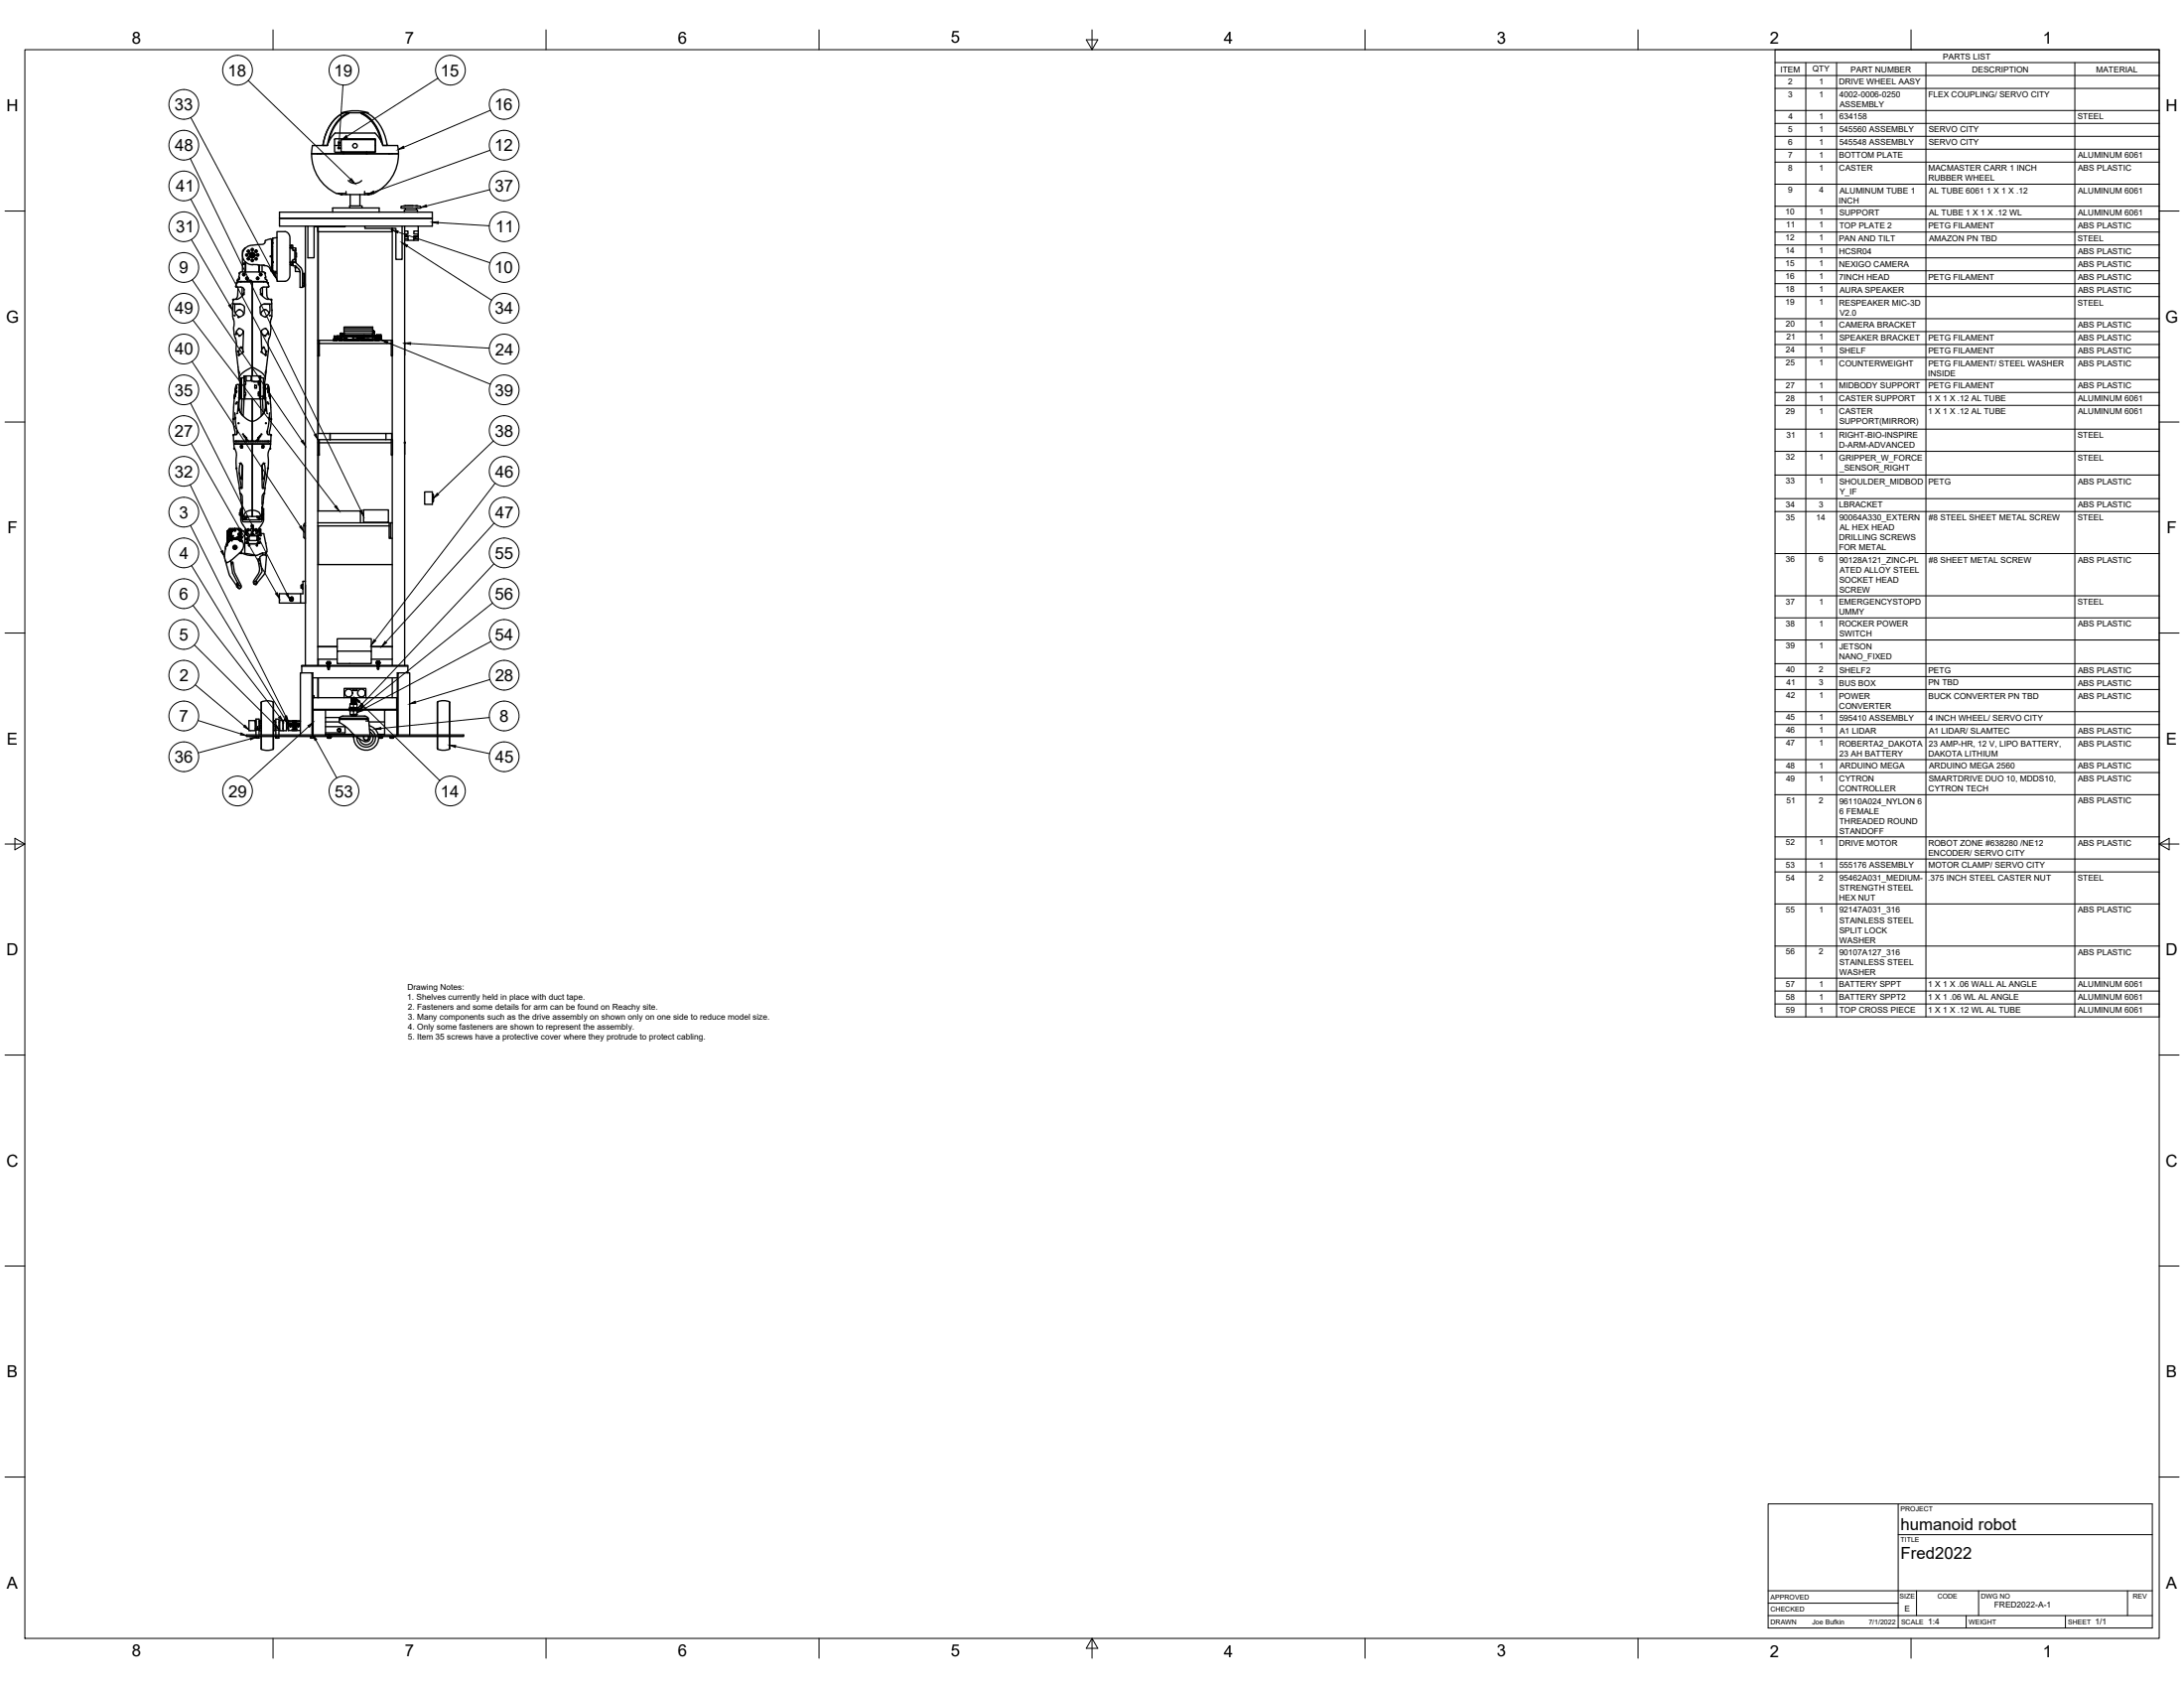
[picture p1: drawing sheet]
<svg xmlns="http://www.w3.org/2000/svg" width="1118mm" height="864mm" viewBox="0 0 1118 864" stroke-linecap="round" stroke-linejoin="round" font-family="sans-serif">
<!-- layer: Visible -->
<g fill="none" stroke="#000" stroke-width=".7">
<path d="M175 58h13M178 58a22 22 0 0 0-11 16M178 58a20 20 0 0 0-10 15M179 58h-1M185 58h.1M185 58a20 20 0 0 1 10 15M185 58a21 21 0 0 1 11 16M187 58a21 21 0 0 1 11 16h-2M188 58l-6-1-7 1M160 74l-1 5h43a1.3 1.3 0 0 0 2 0 1.3 1.3 0 0 0 0-2v-1a1.1 1.1 0 0 0-1-2 1.1 1.1 0 0 0-1 0h-6M160 74h7M162 79h.1"/>
<path d="M164 79h.1M165 74h3M167 74l2-3a5 5 0 0 1 7-3h12a5 5 0 0 1 7 4l1 2M171 74h4M171 71h21v7h-21zM172 61l4-3a22 22 0 0 0-11 16 24 24 0 0 1 7-13zM175 76h-2h2M176 78h-1v-7h17v7h-4M176 78h12M176 78h.1M176 79h.1M188 78h.1"/>
<path d="M188 79h.1M192 74h.1M199 79h.1M201 79h.1M173 99l2 1M175 99v1h2M175 100h.1M177 98v2h10M177 99a11 11 0 0 1-11-5 22 22 0 0 1-7-15h45a20 20 0 0 1-14 20h-3M178 92a5 5 0 0 0 7 0M179 100v5M184 100v5"/>
<path d="M187 98v2M189 99l-1 1v-1v1h-1M190 99l-2 1M190 99h.1M142 119h4l2 2v20v2l-2 1h-4zM143 112h78v4h-78zM143 109h78v3h-78zM156 116v224M158 116v16h3v-16h16M163 119v-3v224M163 116v3h38v-2v2M163 119v55h38"/>
<path d="M170 109v-3h24v3M179 106v-1h6v1M187 116v1h16v16h3v-17M201 117v65M205 106l5-1 5 1a1.2 1.2 0 0 1-2 0h-8zM207 109v-2h7v2M207 118h2v2h-2M207 116v224M207 105h4M207 105h.1M207 106v1M211 105h.1"/>
<path d="M213 105h1M213 105h.1M213 106v1M214 105h.1M214 116v2h-2v2h2v1h-2v2h-3v-2h-2M214 118v2M125 139h.1M125 139h-2l-1 3h1M125 139h8M125 134v5M126 134l2 1 7 1M126 134h.1"/>
<path d="M126 127l-2 1v11M126 134v5M128 129h2v2a1.4 1.4 0 0 1-2 1 1.5 1.5 0 0 1 0-3zM129 130v1zM129 125a5 5 0 0 0-5 4 5 5 0 0 0 2 5M132 136v3M133 139h.1M133 139h2l1 4 1 1h-14M133 136v3M134 136v3M135 136l3 1 1 2M138 138l1 1"/>
<path d="M139 123l-1-1a2.6 2.6 0 0 0-3 3h-6M139 123v16M139 123h.1M139 138h.1M139 138v1M139 123v-1v14M139 130h.1M139 123v15M139 124h.1M139 131h.1M139 128h.1M139 129h.1"/>
<path d="M139 126h.1M139 125h.1M139 133h.1M139 132h.1M139 128v1M139 137h.1M139 127v1M139 136h.1M139 137v1M139 135h.1M139 136v1M140 126h.1"/>
<path d="M140 139h-1l1 1M140 122h-1v9M140 140l-1-1v-3l1 3h1l-1 1M140 140h.1M140 140h2M142 122h-2v14M148 134h1v2h1M148 127h1M148 126h1M148 135h1M149 136h.1M149 134v2"/>
<path d="M149 127h1v1h1v5h-1v1h-1M149 125h1v2h1M149 125v2M149 125v2h-1M150 134h1M150 134v1M150 136h2l2 3M150 134v2M150 134h.1M150 135h.1M150 128h1M150 133h1"/>
<path d="M151 127h.1M151 134h.1M151 137v2h3M151 137h.1M151 134l4 4v9h-1v-8M151 133v1M151 127v6M151 129v2M151 136v1M207 123h2M207 121h2M207 122h2"/>
<path d="M212 121h2M212 122h2M214 121v2h-2M119 156h4l2 1a3 3 0 0 1-2 5h-1M121 147l1 4-2 2M122 143v1M122 144h.1M122 143h.1M122 144h1M122 158l2 1 1 2M123 142l-1 1M123 158l-3 2"/>
<path d="M123 144h.1M123 156h-3v4l3 2M124 147v4M125 151h-1M125 140v1zM125 150l-1 1M125 148l-1-1h-3v-2l6-1a1.3 1.3 0 0 1 2 0 1.3 1.3 0 0 1 0 2v46h-4M125 148a5 5 0 0 1-3 5h-3l1 15M125 148h.1M126 142v1zM132 142v1zM133 148h.1"/>
<path d="M133 140l1 1zM133 148l1-1h4l-1-2-6-1a1.2 1.2 0 0 0-2 0 1.2 1.2 0 0 0 0 2v42M133 148a5 5 0 0 0 3 5h3v15M133 150l1 1M134 151h.1M134 147v4M135 156h3v4l-2 2M135 144h.1M135 158l3 2M136 158l-2 1v2M137 147v4l1 2M139 156h-4l-2 1a3 3 0 0 0 2 5h1"/>
<path d="M155 145h.1M156 146l-1 1M156 146h-1v-6h1v6M156 145h.1M120 168l1 7v4l1 15M121 170l2 2M122 180l1 1M122 168l2 1 1 1-1 10-2 1M122 168l-1 1v2M123 178l1 1M123 178l-1 3M124 169v2l-1 1"/>
<path d="M134 169v2l2 1M135 178l1 1v2M135 178l-1 1M136 168l1 1v2M136 168l-1 1-1 1v10l2 1M136 162h.1M136 180v1M137 170l-2 2M139 168l-2 7v4l-1 15M163 174v8v-8M163 176h.1M163 176h37"/>
<path d="M170 174h25M171 173h.1M171 173v1M171 174h.1M171 172v1M171 172v2M171 174v-1v1M171 173h2M172 173h-1M172 172v1M172 173h.1M172 174h.1"/>
<path d="M172 174v-1v1M172 173v1M172 174v-1h2v1M172 173v-1l1 1M173 173h.1M173 172h.1M173 172v1M174 174h1M174 174h.1M174 172v1M174 172h.1M174 173v1"/>
<path d="M174 173h.1M174 171v3M174 171h.1M174 171h2M174 172h1M174 173h1M175 172h-1M175 172h.1M175 172v1M175 171h.1M175 174h.1M175 172h17"/>
<path d="M175 174h-1M175 172h1M175 172h6h-5M175 172h6M175 172v2v-2h1v2M176 172h.1M176 174h.1M176 172v2h-1M176 171h-1M176 171h.1M176 170h16M176 171h15v1h-15z"/>
<path d="M176 171v-4h15v4M176 168h15M176 169h15M176 174h1M176 173h1l1 1M176 173h1l-1 1M177 174h.1M177 172h.1M177 174h1M178 174h.1M178 173v1M178 172h.1"/>
<path d="M179 174h.1M178 174h1M179 174h-1M179 174h1M179 172h.1M180 174h.1M180 174h1M181 174h3M181 174h-1h1M181 174h.1M181 173h2M181 173h.1"/>
<path d="M181 172h.1M181 174h1M182 174h.1M182 172h.1M182 174h1M182 172h1M183 174h.1M183 172h.1M183 172h6zM183 173h.1M183 172v1M183 173h1"/>
<path d="M183 174h-1M183 172h1M183 172h-2M183 172h3M183 173h3M183 174h2M184 172h-1M184 174h.1M184 173h2M184 173h.1M184 172h.1M184 172h2"/>
<path d="M184 173h1M184 173v1M184 172h-2M184 172h5M184 172h1M184 174h1M185 172h-1M185 174h.1M185 172h.1M185 173h-1M185 173h.1M185 174h-2"/>
<path d="M185 173v1M185 173l-1 1M185 174h4M185 174h1M186 174h.1M186 172h.1M186 172h-2M186 173h.1M186 172v1M186 172h1M186 172h5l-5 1M186 174h1"/>
<path d="M187 174h-1M187 174h.1M187 172h.1M187 174h1M188 172h.1M188 174h-1M188 174h.1M189 172h.1M189 174h.1M189 174h1M190 174h-1M190 174h.1"/>
<path d="M190 174h1M190 172h.1M190 172h2M191 174h-1M191 174h.1M191 172h.1M191 169h.1M191 171h.1M191 172h1M191 172v2v-2h1M191 170h1M191 169l1 1"/>
<path d="M191 170h.1M192 170h.1M192 170h-1M192 170v2l-1-2M192 172h.1M192 174h.1M192 172v2h-1M192 172h1l-1 2M192 172h-2h1M192 174h1M192 172v2M192 173h.1"/>
<path d="M192 172h1M192 173h1M192 172v1M193 174h.1M193 173h.1M193 172h.1M193 174h-1M193 172v1M193 171v2M193 173h1M193 171h.1M193 171h2"/>
<path d="M193 173v-1v1M193 172a1 1 0 0 1 1-1 1 1 0 0 1 1 1M193 174v-1v1M193 173v1M193 174h1M194 174h.1M194 174h-1M194 173v1M194 173h.1M194 173h1M194 172v2M194 172h.1"/>
<path d="M194 172v1M195 172h.1M195 173h-1M195 173h.1M195 172l-1 1h1M195 172v1M195 171h.1M195 171v2M195 172h-1M195 173h-1v1M195 173v1M200 174v8h1"/>
<path d="M207 175h.1M120 199v3zM121 199h.1M121 198l-1 1M121 197v1zM121 197h1h1l-1 7M121 197h.1M121 198v1zM122 190v1zM123 200l-1 10M123 199h.1M123 198h.1"/>
<path d="M123 197v7M123 197h.1M123 196h.1M123 193l1 11v-11M125 192v1h-2v5M125 192v12h9l1 8M125 192l1 3M126 195l-1 8M126 196v1M126 195h.1M126 192v3l3-1M129 192v2"/>
<path d="M129 192v3h3M129 188v4h4v1h2v4M129 188l-4 2-2 2-1 2 1 3M129 188l6 4 1 2-1 3M130 195h2v2M130 197h1v2h-1zM132 196h1M133 192v3h-1h1l-1 2h1v3h-1l1 2h-1h1v2M133 192v11M135 193v10M135 199h.1M135 196h.1"/>
<path d="M135 198h.1M135 197v7M135 197h.1M136 198h.1M136 199h.1M136 197v3M136 197h.1M136 190v1zM137 198v1zM137 197h.1M137 197h-1M137 197l1 1z"/>
<path d="M138 198v1M138 199v3zM163 182v40M201 182v51M207 181v1M120 204v4a36 36 0 0 0 0 13v1M120 203v1zM120 202h.1M120 202v1M120 211l1 7a4 4 0 0 1 0 4l-2 1 1 3h9M120 202v1zM120 214h.1"/>
<path d="M122 210h1M122 210v-6l-1 8M123 203l-1 1M123 202h.1M123 210l1 2zM123 204h.1M123 203h.1M124 204h1l-1 9M124 204l-1 8M124 212l3 3 2 1M125 203v1M126 202h.1"/>
<path d="M126 201h.1M129 216v10M129 216v-12v22M132 201v1M132 201h1M133 203v1M133 204l1 9M133 203h2M135 203h.1M135 203l-1 1M135 202h.1M135 204h.1"/>
<path d="M136 210l-3 4-4 2M136 210l-2 2M136 203h.1M136 204h.1M136 202h.1M136 203v-3l1 12M136 203v1M136 210h.1M136 204v6zM138 202v1zM138 214h.1M138 211l-1 7a4 4 0 0 0 0 4l2 1v3h-10"/>
<path d="M138 202v1M138 203v1zM138 204l1 4a37 37 0 0 1-1 13v1M120 227v-1h19l-1 1M120 227h9M120 227v3M120 230l1 2v7M120 230h.1M120 227h.1M121 226h.1M121 240l1 4M121 220v2"/>
<path d="M122 226h.1M123 237l1 1v11l-1 1M123 226h.1M123 237l-1 4 1 9M123 229h1M124 228h-1M124 228v1zM124 228a.7 .7 0 0 0-1 1 .7 .7 0 0 0 1 0M124 228h.1M124 229h.1M124 228v1M124 226h.1"/>
<path d="M124 238l-1 7M125 226h.1M126 226h.1M127 226h.1M128 226h.1M129 226h.1M129 227h9M129 227v37M129 227h.1M130 226h.1M131 226h.1M132 226h.1"/>
<path d="M133 226h.1M134 238l1 7M134 229h.1M134 226h.1M134 228l1 1zM134 228h.1M134 228h1l-1 1M134 229h1M134 228v1M134 228h1M135 229h-1M135 237l1 4-1 9"/>
<path d="M135 226h.1M136 237l-2 1v11l1 1M136 226h.1M137 226h.1M137 220v2M137 240l-1 4M138 227h.1M138 227h-9M138 230h.1M138 230l-1 2v7M138 227h-9v34M138 227v3"/>
<path d="M163 233v28M163 227h.1M163 225h.1M163 222h6M163 225v8v-8h6M163 227h37M169 222h28v3h-28M169 222v3M197 225h4M197 222h3v3M200 225v8h1M201 233v107"/>
<path d="M207 226h.1M207 232h.1M122 244l1 6M122 242l1 3h1M123 250v3M123 250h.1M123 253l1 4M123 253h.1M123 253l1 1v5M124 257v1M124 257h.1M124 258v2"/>
<path d="M124 259v2zM134 259v2zM135 258l-1 2M135 257h.1M135 257v1M135 253v4M136 250h.1M136 250l-1 3-1 1v5M136 242l-1 3h-1M136 244v6M217 252h4v6h-4zM221 253h1"/>
<path d="M221 257h1M222 253v4zM115 280v5l2 9 4 6M116 279h.1M116 278h.1M116 278h1M116 279h-1l1 2M116 275v1M116 277l1 1M116 275v3M116 278v1M117 277h.1"/>
<path d="M117 278h.1M117 275h.1M117 277v1M117 272v1M117 271h.1M117 271l-1 1v3M117 272h.1M117 272h1M117 276v1M117 271h1M118 276h-1M118 276h.1"/>
<path d="M118 274v2M118 273h.1M118 273v1M118 272h.1M118 274v1M118 271h.1M118 272v1M118 272h-1h1M118 274h.1M118 271v1M118 275l1-1v1M118 275v1"/>
<path d="M118 270v1M118 272h1M118 276l1 1zM118 275l1 1M118 276h1M119 272h-1M119 272h.1M119 275h.1M119 276h.1M119 274h1zM119 275v1M119 271a2.7 2.7 0 0 1 4 2"/>
<path d="M119 271a2.7 2.7 0 0 0-2 2 2.7 2.7 0 0 0 2 3M119 271v1M119 275h1M119 275l1 1M120 276h.1M120 280h.1M120 271h1M120 275h.1M120 275v1M120 271h.1M120 270v1M120 280h1"/>
<path d="M120 275l1 1M121 276h.1M121 280h.1M121 275v1M121 275h.1M121 275h1M121 270h-4v1v2v1v1v1v1M121 270l2 1M121 270h.1M121 276h1M122 275h.1M122 275l-1 1"/>
<path d="M122 276h-1M122 276h.1M122 274h.1M122 271h.1M122 270v1M122 271h1l1 1M122 275v1M122 271l1 1M122 274v1M122 272h1M123 262v1v1M123 272h.1"/>
<path d="M123 262h.1M123 274v1M123 276h.1M123 276v1M123 276h-1M123 277h.1M123 273v2l-2 1M123 273l-1 1M123 277h1l1 1-1 3-1 2-5 4M123 271v1h1M123 274l-1 2M123 274v-2h1v2"/>
<path d="M123 261v1M123 277h1M123 271h.1M124 277h.1M124 275h.1M124 276l-1 1M124 274l-1 1h1M124 274v1M124 276v1M124 272h1v1M124 275v1M124 260h-1v6l3 4a3 3 0 0 0 2 3 3 3 0 0 0 4-1"/>
<path d="M124 260v4M124 261v5l1 1h9v-6M124 266h.1M124 261v5M124 264v1M124 265h.1M124 264h.1M125 266h.1M125 273l2 1v4h5v-4h2v-1h1l2 8-1 1v1M125 264l1 1M125 273v10M125 264v2h8"/>
<path d="M126 271l-1 2M126 271h.1M126 271v1zM126 271v1v1v1M126 264h.1M126 273v1M126 271v1M126 275v1M126 277v1M126 264v1M126 265v1M127 278h.1"/>
<path d="M127 271h.1M127 273v5M127 279h1M127 278h5M127 274h4v3h-4zM129 270l1 1M129 270l1 1zM129 264h.1M129 261v3M129 261l3 1 2 4v-1M129 261l-3 1-2 4v-1M129 269h.1"/>
<path d="M129 270v1M129 271h1M130 270h.1M130 270v1M130 272h-1M131 279h1M131 264h.1M131 264h1M132 278h.1M132 272h.1M132 265v1M132 264v1"/>
<path d="M132 264v1zM132 271v7M132 271h1v3M133 276h.1M133 271v1v1v1M133 270v1M133 271v1M133 273v1M133 275v1M133 277v1M133 264v2M133 264l-1 1"/>
<path d="M133 264h.1M133 265h.1M133 264v2h1M133 264h-8v2h-1M133 266h.1M134 266h.1M134 265h.1M134 264h.1M134 264v1M134 261v5M134 260h1v6l-3 6M134 260v4"/>
<path d="M136 278h.1M155 269h1M156 268h-1v7h1M163 267h37M163 261h21v6M163 269h36M163 269v20M186 261h13v6h-13zM199 267v8h1v-8M200 267h1M200 275h1M115 287l1 1 2-1 1 6 3 6"/>
<path d="M118 289l1-1 1 5 3 7v1M119 288h-1M121 280h-1M121 300h.1M121 300h1M122 300h-1M122 300h.1M122 298l-1 1M122 299v1M122 299l1 1v1M124 282v1h-2M124 281h.1"/>
<path d="M124 283l3 1h4M125 283l6 1M125 283h-1M131 297v1v-1M131 297l-1 1 1 1M131 297v1M131 298h1M131 298h.1M131 299h.1M131 284h.1M132 298h.1M132 298l-1 1"/>
<path d="M133 286h-1M133 287l-1-1 1 6-3 5v1l1 1M133 283h.1M134 283v1M136 283h-2l-3 1M136 284v1v8l-4 5M136 284h-2l-1 1 1 7-3 5M136 283v1M154 299h1M154 299v2M154 299h.1M155 299v2"/>
<path d="M155 299h.1M156 297h-1v7h-12v5h13M163 289h38M121 300l2 1M122 300l1 1M148 306h1l1 1h-2zM149 306h-1l1 1M149 306v1M149 306l1-1v1v1h-1M149 306l-1 1h1M149 307h.1M154 304v5"/>
<path d="M154 301h1M155 301h.1M163 331h10M163 337h10M163 331h.1M163 337v3M167 339h.1M167 339h2M167 339h1M168 340h.1M168 339v1M168 339h.1"/>
<path d="M168 339h1M169 339v1M169 340h-1M169 340h.1M169 339h.1M169 339h-2h2M173 333h17v6h-17zM173 333v-6h17v6M190 331h11M190 337h11M192 339h.1M192 339h3"/>
<path d="M193 338v1M193 338h.1M193 338h1M193 340h.1M193 339h.1M193 339v1M194 339h-1M194 340h-1M194 340h.1M194 339l-1 1M194 339h.1M194 339v1"/>
<path d="M194 338h.1M194 338v1M195 339h.1M134 359v17M134 359h3h3M140 359v17M154 340l55 1zM154 341v3M160 344v32v-19h16M160 356h1v1M160 347h43M163 347v10"/>
<path d="M168 341h.1M168 341v1M168 342v-1v1M168 341h1M168 340h1M169 341h-1M169 341h.1M176 352h11v5h-11zM180 357h.1M180 358h.1M180 359h.1M180 360h.1"/>
<path d="M180 358v1M180 357h1h-1M180 353h3h-3zM181 357h-1M182 357h-2M182 358h-2M182 358l-2 1M182 359h-2M182 360h-2M182 357h.1M182 357l-2 1M182 359l-2 1"/>
<path d="M182 358h.1M182 359h.1M182 360h.1M182 358v1M182 357v1M182 359v1M187 357h16v6M193 341h.1M193 341h1M193 341v1h1M193 342v-1v1h1M194 341h-1"/>
<path d="M194 341h.1M194 341v1M201 347v10M204 344h-1v32M209 341v3M224 359v17M230 359v17M126 376h109a1.2 1.2 0 0 1 1 0 1.2 1.2 0 0 1 1 1h-109a1.3 1.3 0 0 1-2-1zM127 369h4v5h-4zM131 373h.1M131 370h.1M131 369v4"/>
<path d="M131 369h.1M131 373v-5h2v5M131 376v-3h2v3M131 377h2M131 378h2M131 377v1M131 377h.1M132 372v1M132 377h1M133 377v1M133 369h.1M133 373h.1"/>
<path d="M133 371v3h1M133 370h.1M133 371h.1M133 371h1M133 372h1M133 372l1 1M134 369h-1v1l1-1M134 370h-1v1h1M134 377v6M134 377v6l3 1 3-1v-6M140 369h1v5h-1M140 377v6"/>
<path d="M141 373h.1M141 370h.1M141 373v-5h2v5M141 376v-3h2v3M141 377v1M141 378h.1M141 377h.1M141 377h2M141 378h2M143 377h.1M143 378h.1M143 377v1"/>
<path d="M143 373h.1M143 370h.1M143 369h4v5h-4zM145 369v5M147 370v3M147 372h1M147 370h1M148 369h.1M148 369v5M148 374h6M148 369h2M148 369h6"/>
<path d="M148 371h1M148 370h1M149 373l1 1M149 373h.1M150 369h.1M150 369v5v-1M150 370v-1v5M150 370h.1M150 371v1M150 370v1M150 372h.1M150 369l1 5v-1"/>
<path d="M150 370v-1l1 5M150 370l1 1M150 371l1 1M151 372h.1M151 369v5v-1M151 370v-1v5M151 370h.1M151 370v1M151 371v1M151 369l1 5v-1M152 370h.1M152 371v1"/>
<path d="M152 369v1M152 369v2M152 372h.1M152 371h1M152 370h1M154 369h-2v1M154 369h-2v5M154 376v-32h6v32M159 377h1M159 378h.1M159 377v1M159 377h.1"/>
<path d="M159 378h1M160 368v1M160 369h.1M160 375h.1M160 376h.1M160 368h.1M160 363h43M160 363h.1M160 363h7v13M160 377h.1M160 378h.1M160 377v1"/>
<path d="M167 372h10v3h-10M167 363h30M167 376h14M167 369h7M167 376h1M167 367h7M167 377h.1M167 377h3M168 377v1M168 378h1M168 378h.1M168 376h.1"/>
<path d="M169 376h-1M169 376h.1M169 376h12M169 377v1M170 377h.1M173 374h.1M173 374h1M174 373h-1v1M174 374h.1M174 373h.1M174 367h14M174 367v1h14v-1"/>
<path d="M174 373v1M174 367a12 12 0 0 1 8-1 7 7 0 0 1 6 1M174 368v2l4 2 3 4M179 363l4 1zM179 362l4 1M179 360h4M179 360v2h4v1M179 360h2v2M179 364v2l4-1M180 364h-1M180 366h.1M180 363h.1"/>
<path d="M180 364h1v1h-2M181 360h2v2M181 377h.1M181 363h1M181 376h.1M181 366h-1M182 364h-1M182 363h-1M182 366h-2M182 366h-2h2M182 360h-1M182 366h.1"/>
<path d="M182 364h1v1h-2M182 377a8 8 0 0 0 7 2v-2M182 363h-3M183 360h.1M183 362h.1M183 364h.1M183 363h.1M186 377a1.4 1.4 0 0 0 1 2 1.4 1.4 0 0 0 2-2M186 377a1.3 1.3 0 0 0 1 2 1.3 1.3 0 0 0 1-2M187 369h2v7M188 368l1 1M189 369h8"/>
<path d="M189 371a6 6 0 0 1 5 5M189 373l2 1 1 2M189 374l2 2M191 377a4 4 0 0 1-3 4 4 4 0 0 1-4-3M192 377a5 5 0 0 1-4 5 5 5 0 0 1-5-5M193 376h4M193 376h1M194 377a6 6 0 0 1-7 7 6 6 0 0 1-6-7M194 377h2M194 377v1M194 378h2M194 378h.1"/>
<path d="M194 378h1M194 376h.1M195 378h.1M195 378h1M195 376h-1M195 376h.1M195 376h2M196 377v1M196 377h.1M197 376v-13h6v13M199 377h.1M199 377h3"/>
<path d="M200 377v1M200 378h1M200 378h.1M201 378h.1M201 377v1M202 377h.1M203 376h.1M204 376v-32h6v32M224 377v6M224 377v6a5 5 0 0 0 6 0v-6M224 376v-17a5 5 0 0 1 6 0v17M230 377v6"/>
<circle cx="182" cy="75" r="1.2"/>
<circle cx="125" cy="135" r=".3"/>
<circle cx="126" cy="130" r=".3"/>
<circle cx="126" cy="130" r=".6"/>
<circle cx="127" cy="132" r=".3"/>
<circle cx="127" cy="129" r=".3"/>
<circle cx="127" cy="129" r=".6"/>
<circle cx="127" cy="132" r=".6"/>
<circle cx="128" cy="131" r=".1"/>
<circle cx="128" cy="130" r=".1"/>
<circle cx="129" cy="131" r=".1"/>
<circle cx="129" cy="130" r=".7"/>
<circle cx="129" cy="128" r=".3"/>
<circle cx="129" cy="133" r=".3"/>
<circle cx="129" cy="128" r=".6"/>
<circle cx="129" cy="130" r=".3"/>
<circle cx="129" cy="129" r=".1"/>
<circle cx="129" cy="130" r="1.2"/>
<circle cx="129" cy="130" r="1.3"/>
<circle cx="129" cy="133" r=".6"/>
<circle cx="130" cy="131" r=".1"/>
<circle cx="131" cy="130" r=".1"/>
<circle cx="131" cy="132" r=".3"/>
<circle cx="131" cy="129" r=".3"/>
<circle cx="131" cy="129" r=".6"/>
<circle cx="131" cy="132" r=".6"/>
<circle cx="132" cy="130" r=".3"/>
<circle cx="132" cy="130" r=".6"/>
<circle cx="125" cy="140" r=".6"/>
<circle cx="125" cy="140" r=".2"/>
<circle cx="126" cy="142" r=".6"/>
<circle cx="126" cy="142" r=".2"/>
<circle cx="132" cy="142" r=".6"/>
<circle cx="132" cy="142" r=".2"/>
<circle cx="133" cy="140" r=".6"/>
<circle cx="133" cy="140" r=".2"/>
<circle cx="184" cy="173" r=".5"/>
<circle cx="121" cy="201" r=".5"/>
<circle cx="137" cy="201" r=".5"/>
<circle cx="124" cy="229" r=".7"/>
<circle cx="135" cy="229" r=".7"/>
<circle cx="117" cy="274" r=".3"/>
<circle cx="117" cy="276" r=".3"/>
<circle cx="117" cy="272" r=".3"/>
<circle cx="120" cy="271" r=".5"/>
<circle cx="120" cy="271" r=".3"/>
<circle cx="122" cy="273" r=".5"/>
<circle cx="122" cy="273" r=".3"/>
<circle cx="124" cy="275" r=".3"/>
<circle cx="126" cy="276" r=".3"/>
<circle cx="126" cy="278" r=".3"/>
<circle cx="127" cy="271" r=".3"/>
<circle cx="127" cy="271" r=".6"/>
<circle cx="127" cy="279" r=".3"/>
<circle cx="129" cy="271" r=".9"/>
<circle cx="129" cy="273" r=".6"/>
<circle cx="129" cy="269" r=".3"/>
<circle cx="129" cy="273" r=".3"/>
<circle cx="129" cy="269" r=".6"/>
<circle cx="129" cy="271" r=".2"/>
<circle cx="131" cy="271" r=".6"/>
<circle cx="131" cy="271" r=".3"/>
<circle cx="131" cy="279" r=".3"/>
<circle cx="133" cy="274" r=".3"/>
<circle cx="133" cy="272" r=".3"/>
<circle cx="133" cy="278" r=".3"/>
<circle cx="133" cy="276" r=".3"/>
<circle cx="120" cy="280" r="1"/>
<circle cx="120" cy="280" r=".9"/>
<circle cx="120" cy="280" r=".6"/>
<circle cx="120" cy="280" r=".4"/>
<circle cx="120" cy="280" r=".8"/>
<circle cx="149" cy="307" r=".6"/>
<circle cx="178" cy="355" r="2"/>
<circle cx="185" cy="355" r="2"/>
<circle cx="149" cy="371" r=".8"/>
<circle cx="149" cy="371" r=".4"/>
<circle cx="153" cy="371" r=".4"/>
<circle cx="153" cy="371" r=".8"/>
<circle cx="174" cy="374" r=".7"/>
<circle cx="174" cy="374" r=".6"/>
<circle cx="174" cy="374" r=".8"/>
</g>
<g fill="#000" stroke="#000" stroke-width=".51">
<circle cx="123" cy="140" r=".3"/>
<circle cx="136" cy="140" r=".3"/>
<circle cx="138" cy="131" r=".3"/>
<circle cx="140" cy="134" r=".3"/>
<circle cx="140" cy="124" r=".3"/>
<circle cx="140" cy="140" r=".3"/>
<circle cx="151" cy="133" r=".3"/>
<circle cx="151" cy="128" r=".3"/>
<circle cx="151" cy="137" r=".3"/>
<circle cx="119" cy="155" r=".3"/>
<circle cx="119" cy="153" r=".3"/>
<circle cx="121" cy="145" r=".3"/>
<circle cx="122" cy="144" r=".3"/>
<circle cx="122" cy="143" r=".3"/>
<circle cx="125" cy="151" r=".3"/>
<circle cx="127" cy="144" r=".3"/>
<circle cx="128" cy="144" r=".3"/>
<circle cx="133" cy="151" r=".3"/>
<circle cx="137" cy="145" r=".3"/>
<circle cx="139" cy="153" r=".3"/>
<circle cx="120" cy="161" r=".3"/>
<circle cx="121" cy="171" r=".3"/>
<circle cx="122" cy="180" r=".3"/>
<circle cx="122" cy="162" r=".3"/>
<circle cx="122" cy="172" r=".3"/>
<circle cx="123" cy="178" r=".3"/>
<circle cx="135" cy="178" r=".3"/>
<circle cx="136" cy="172" r=".3"/>
<circle cx="136" cy="180" r=".3"/>
<circle cx="137" cy="171" r=".3"/>
<circle cx="138" cy="161" r=".3"/>
<circle cx="171" cy="174" r=".3"/>
<circle cx="172" cy="174" r=".3"/>
<circle cx="172" cy="173" r=".3"/>
<circle cx="174" cy="174" r=".3"/>
<circle cx="174" cy="171" r=".3"/>
<circle cx="174" cy="172" r=".3"/>
<circle cx="174" cy="173" r=".3"/>
<circle cx="175" cy="174" r=".3"/>
<circle cx="175" cy="171" r=".3"/>
<circle cx="175" cy="172" r=".3"/>
<circle cx="176" cy="171" r=".3"/>
<circle cx="176" cy="174" r=".3"/>
<circle cx="177" cy="174" r=".3"/>
<circle cx="178" cy="174" r=".3"/>
<circle cx="179" cy="174" r=".3"/>
<circle cx="180" cy="174" r=".3"/>
<circle cx="181" cy="174" r=".3"/>
<circle cx="181" cy="173" r=".3"/>
<circle cx="181" cy="172" r=".3"/>
<circle cx="182" cy="174" r=".3"/>
<circle cx="183" cy="174" r=".3"/>
<circle cx="183" cy="172" r=".3"/>
<circle cx="183" cy="173" r=".3"/>
<circle cx="184" cy="173" r=".3"/>
<circle cx="184" cy="172" r=".3"/>
<circle cx="184" cy="174" r=".3"/>
<circle cx="185" cy="172" r=".3"/>
<circle cx="185" cy="174" r=".3"/>
<circle cx="186" cy="172" r=".3"/>
<circle cx="186" cy="174" r=".3"/>
<circle cx="186" cy="173" r=".3"/>
<circle cx="187" cy="174" r=".3"/>
<circle cx="188" cy="174" r=".3"/>
<circle cx="189" cy="174" r=".3"/>
<circle cx="190" cy="174" r=".3"/>
<circle cx="191" cy="174" r=".3"/>
<circle cx="191" cy="170" r=".3"/>
<circle cx="192" cy="172" r=".3"/>
<circle cx="192" cy="174" r=".3"/>
<circle cx="193" cy="174" r=".3"/>
<circle cx="193" cy="173" r=".3"/>
<circle cx="194" cy="174" r=".3"/>
<circle cx="194" cy="173" r=".3"/>
<circle cx="194" cy="172" r=".3"/>
<circle cx="195" cy="172" r=".3"/>
<circle cx="207" cy="176" r=".3"/>
<circle cx="122" cy="182" r=".3"/>
<circle cx="122" cy="181" r=".3"/>
<circle cx="124" cy="180" r=".3"/>
<circle cx="134" cy="180" r=".3"/>
<circle cx="136" cy="181" r=".3"/>
<circle cx="136" cy="182" r=".3"/>
<circle cx="119" cy="214" r=".3"/>
<circle cx="120" cy="214" r=".3"/>
<circle cx="121" cy="207" r=".3"/>
<circle cx="121" cy="206" r=".3"/>
<circle cx="122" cy="217" r=".3"/>
<circle cx="122" cy="204" r=".3"/>
<circle cx="122" cy="210" r=".3"/>
<circle cx="136" cy="210" r=".3"/>
<circle cx="136" cy="204" r=".3"/>
<circle cx="136" cy="217" r=".3"/>
<circle cx="137" cy="206" r=".3"/>
<circle cx="137" cy="207" r=".3"/>
<circle cx="138" cy="214" r=".3"/>
<circle cx="139" cy="214" r=".3"/>
<circle cx="119" cy="223" r=".3"/>
<circle cx="120" cy="230" r=".3"/>
<circle cx="121" cy="240" r=".3"/>
<circle cx="123" cy="237" r=".3"/>
<circle cx="124" cy="222" r=".3"/>
<circle cx="125" cy="223" r=".3"/>
<circle cx="125" cy="224" r=".3"/>
<circle cx="126" cy="224" r=".3"/>
<circle cx="126" cy="225" r=".3"/>
<circle cx="127" cy="225" r=".3"/>
<circle cx="131" cy="225" r=".3"/>
<circle cx="132" cy="225" r=".3"/>
<circle cx="132" cy="224" r=".3"/>
<circle cx="133" cy="224" r=".3"/>
<circle cx="133" cy="223" r=".3"/>
<circle cx="134" cy="222" r=".3"/>
<circle cx="135" cy="237" r=".3"/>
<circle cx="137" cy="240" r=".3"/>
<circle cx="138" cy="230" r=".3"/>
<circle cx="139" cy="223" r=".3"/>
<circle cx="207" cy="227" r=".3"/>
<circle cx="123" cy="250" r=".3"/>
<circle cx="124" cy="250" r=".3"/>
<circle cx="134" cy="250" r=".3"/>
<circle cx="135" cy="250" r=".3"/>
<circle cx="135" cy="252" r=".3"/>
<circle cx="120" cy="280" r=".3"/>
<circle cx="132" cy="278" r=".3"/>
<circle cx="134" cy="264" r=".3"/>
<circle cx="121" cy="299" r=".3"/>
<circle cx="122" cy="298" r=".3"/>
<circle cx="131" cy="299" r=".3"/>
<circle cx="121" cy="300" r=".3"/>
<circle cx="168" cy="340" r=".3"/>
<circle cx="193" cy="340" r=".3"/>
</g>
<g fill="#000">
<circle cx="183" cy="173" r=".3"/>
<circle cx="186" cy="173" r=".3"/>
<circle cx="188" cy="174" r=".3"/>
<circle cx="135" cy="203" r=".3"/>
<circle cx="124" cy="257" r=".3"/>
<circle cx="134" cy="257" r=".3"/>
<circle cx="118" cy="271" r=".3"/>
<circle cx="122" cy="301" r=".3"/>
</g>
<!-- layer: Border -->
<g fill="none" stroke="#000" stroke-width=".51">
<path d="M140 15v10M279 15v10M419 15v10M559 15v10M699 15v10M838 15v10M978 15v10M13 25h1092v813h-1092zM556 20h6l-3 5zM3 108h10M1105 108h10M3 216h10"/>
<path d="M1105 216h10M3 324h10M1105 324h10M3 432h10M8 429l5 3-5 3zM1105 432l5-3v6zM1105 432h10M3 540h10M1105 540h10M3 648h10M1105 648h10M3 756h10"/>
<path d="M1105 756h10M140 838v10M279 838v10M419 838v10M559 838l-3 5h6l-3-5v10M699 838v10M838 838v10M978 838v10"/>
</g>
<!-- layer: Titleblock -->
<path d="M905 769h196v64h-196zM971 769v64M971 785h130M905 814h196M981 814v13M1012 814v13M1089 814v13M905 827h196M905 820h66M1006 827v6M1057 827v6" fill="none" stroke="#000" stroke-width=".51"/>
<!-- layer: BOM -->
<g fill="none" stroke="#000" stroke-width=".51">
<path d="M908 25h197v495h-197zM908 32h197M908 39h197M924 32v488M940 32v488M986 32v488M1062 32v488M127 41l52 51M176 44l-2 29M224 40l-47 30M251 56l-44 19M908 45h197"/>
<path d="M908 57h197M98 60l42 80M251 77l-60 21M908 63h197M908 70h197M908 76h197M97 81l88 180M251 97l-33 8M908 83h197M908 94h197M98 102l63 120M204 119l47 15"/>
<path d="M224 114l26 2M908 106h197M908 112h197M908 119h197M98 123l19 33M208 126l44 28M908 125h197M908 132h197M908 139h197M98 143l57 83M908 145h197M908 152h197"/>
<path d="M99 164l73 95M198 175l53 22M210 176l40 2M908 163h197M908 170h197M908 176h197M98 185l56 84M908 183h197M908 194h197M97 206l50 98M908 201h197M908 207h197"/>
<path d="M908 220h197M98 227l43 76M252 226l-28 27M908 231h197M97 248l17 34M253 247l-61 81M908 243h197M908 255h197M97 269l49 97M253 268l-56 60M908 262h197M98 289l48 79"/>
<path d="M253 288l-68 72M908 283h197M99 310l44 57M252 309l-66 53M908 305h197M908 316h197M99 330l42 41M251 328l-66 35M908 327h197M908 340h197M100 350l25 21M184 359l41 40"/>
<path d="M251 348l-38 11M908 346h197M908 353h197M101 369l22 6M128 378l-27 7M158 372l-31 28M162 379l10 19M250 367l-55 6M908 364h197M908 371h197M908 377h197M233 382l18 4"/>
<path d="M908 389h197M908 395h197M908 407h197M908 428h197M908 439h197M908 446h197M908 462h197M908 484h197M908 500h197M908 507h197M908 514h197"/>
<circle cx="122" cy="36" r="8"/>
<circle cx="176" cy="36" r="8"/>
<circle cx="230" cy="36" r="8"/>
<circle cx="94" cy="53" r="8"/>
<circle cx="258" cy="53" r="8"/>
<circle cx="94" cy="74" r="8"/>
<circle cx="258" cy="74" r="8"/>
<circle cx="94" cy="95" r="8"/>
<circle cx="258" cy="95" r="8"/>
<circle cx="94" cy="116" r="8"/>
<circle cx="258" cy="116" r="8"/>
<circle cx="94" cy="137" r="8"/>
<circle cx="258" cy="137" r="8"/>
<circle cx="94" cy="158" r="8"/>
<circle cx="258" cy="158" r="8"/>
<circle cx="94" cy="179" r="8"/>
<circle cx="258" cy="179" r="8"/>
<circle cx="94" cy="199" r="8"/>
<circle cx="258" cy="199" r="8"/>
<circle cx="94" cy="220" r="8"/>
<circle cx="258" cy="220" r="8"/>
<circle cx="94" cy="241" r="8"/>
<circle cx="258" cy="241" r="8"/>
<circle cx="94" cy="262" r="8"/>
<circle cx="258" cy="262" r="8"/>
<circle cx="94" cy="283" r="8"/>
<circle cx="258" cy="283" r="8"/>
<circle cx="94" cy="304" r="8"/>
<circle cx="258" cy="304" r="8"/>
<circle cx="94" cy="325" r="8"/>
<circle cx="258" cy="325" r="8"/>
<circle cx="94" cy="345" r="8"/>
<circle cx="258" cy="345" r="8"/>
<circle cx="94" cy="366" r="8"/>
<circle cx="258" cy="366" r="8"/>
<circle cx="94" cy="387" r="8"/>
<circle cx="258" cy="387" r="8"/>
<circle cx="122" cy="405" r="8"/>
<circle cx="176" cy="405" r="8"/>
<circle cx="230" cy="405" r="8"/>
</g>
<g fill="#000" stroke="#000" stroke-width=".51">
<path d="M173 73h1l-1 3zM175 71l2-2 1 1zM204 77l2-2 1 1zM180 91l2 3-3-2zM188 99l3-1v1zM201 118h3l-1 1zM215 106l3-1v1zM221 114l3-1v1zM206 124l3 1-1 1zM117 156h1l1 3zM140 141l1-1 1 3zM195 174l3 1v1z"/>
<path d="M207 176l3-1v1zM154 226l1-1 1 3zM161 222h1l1 3zM171 259h1l2 2zM224 252v1l-2 2zM153 270l1-1 1 3zM184 262l1-1 1 3zM113 282h1l1 3zM141 304l1-1 1 3zM146 304h1l1 2zM191 327l1 1-2 2zM197 328l1 1-3 2z"/>
<path d="M182 357l2 2h-1zM210 360l2-1 1 1zM123 375l3 1h-3zM125 371l2 2-2-1zM128 377h3l-3 1zM141 371l2 2-2-1zM143 367v-1l2 3zM145 368h1l1 2zM146 367l1-1 1 3zM158 371l2-1-2 2zM160 376l2 2-1 1zM183 365l2-2 1 1z"/>
<path d="M185 360l1 1-3 1zM185 361l1 1-3 1zM192 373l3-1v1zM230 381h3v1z"/>
</g>
<g font-size="8.5">
<text x="68" y="22">8</text>
<text x="207" y="22">7</text>
<text x="347" y="22">6</text>
<text x="487" y="22">5</text>
<text x="626" y="22">4</text>
<text x="766" y="22">3</text>
<text x="906" y="22">2</text>
<text x="1045" y="22">1</text>
<text x="117" y="39">18</text>
<text x="171" y="39">19</text>
<text x="225" y="39">15</text>
<text x="3" y="57">H</text>
<text x="89" y="56">33</text>
<text x="253" y="56">16</text>
<text x="1108" y="57">H</text>
<text x="89" y="77">48</text>
<text x="253" y="77">12</text>
<text x="90" y="98">41</text>
<text x="253" y="98">37</text>
<text x="90" y="119">31</text>
<text x="254" y="119">11</text>
<text x="92" y="140">9</text>
<text x="253" y="140">10</text>
<text x="89" y="161">49</text>
<text x="253" y="161">34</text>
<text x="3" y="165">G</text>
<text x="1108" y="165">G</text>
<text x="89" y="182">40</text>
<text x="253" y="182">24</text>
<text x="89" y="202">35</text>
<text x="253" y="202">39</text>
<text x="89" y="223">27</text>
<text x="253" y="223">38</text>
<text x="89" y="244">32</text>
<text x="253" y="244">46</text>
<text x="92" y="265">3</text>
<text x="253" y="265">47</text>
<text x="4" y="273">F</text>
<text x="1109" y="273">F</text>
<text x="92" y="286">4</text>
<text x="253" y="286">55</text>
<text x="92" y="307">6</text>
<text x="253" y="307">56</text>
<text x="92" y="328">5</text>
<text x="253" y="328">54</text>
<text x="92" y="349">2</text>
<text x="253" y="348">28</text>
<text x="92" y="369">7</text>
<text x="256" y="369">8</text>
<text x="4" y="381">E</text>
<text x="1108" y="381">E</text>
<text x="89" y="390">36</text>
<text x="253" y="390">45</text>
<text x="117" y="408">29</text>
<text x="171" y="408">53</text>
<text x="226" y="408">14</text>
<text x="3" y="489">D</text>
<text x="1108" y="489">D</text>
<text x="3" y="597">C</text>
<text x="1108" y="597">C</text>
<text x="4" y="705">B</text>
<text x="1108" y="705">B</text>
<text x="973" y="783">humanoid robot</text>
<text x="973" y="798">Fred2022</text>
<text x="4" y="813">A</text>
<text x="1108" y="813">A</text>
<text x="68" y="848">8</text>
<text x="207" y="848">7</text>
<text x="347" y="848">6</text>
<text x="487" y="848">5</text>
<text x="626" y="848">4</text>
<text x="766" y="848">3</text>
<text x="906" y="848">2</text>
<text x="1045" y="848">1</text>
</g>
<g font-size="4.3">
<text x="994" y="30">PARTS LIST</text>
<text x="911" y="37">ITEM</text>
<text x="927" y="37">QTY</text>
<text x="947" y="37">PART NUMBER</text>
<text x="1009" y="37">DESCRIPTION</text>
<text x="1073" y="37">MATERIAL</text>
<text x="915" y="43">2</text>
<text x="931" y="43">1</text>
<text x="941" y="43">DRIVE WHEEL AASY</text>
<text x="915" y="50">3</text>
<text x="931" y="50">1</text>
<text x="941" y="50">4002-0006-0250</text>
<text x="987" y="50">FLEX COUPLING/ SERVO CITY</text>
<text x="941" y="55">ASSEMBLY</text>
<text x="915" y="61">4</text>
<text x="931" y="61">1</text>
<text x="941" y="61">634158</text>
<text x="1063" y="61">STEEL</text>
<text x="915" y="67">5</text>
<text x="931" y="67">1</text>
<text x="941" y="68">545560 ASSEMBLY</text>
<text x="987" y="68">SERVO CITY</text>
<text x="915" y="74">6</text>
<text x="931" y="74">1</text>
<text x="941" y="74">545548 ASSEMBLY</text>
<text x="987" y="74">SERVO CITY</text>
<text x="915" y="81">7</text>
<text x="931" y="81">1</text>
<text x="941" y="81">BOTTOM PLATE</text>
<text x="1063" y="81">ALUMINUM 6061</text>
<text x="915" y="87">8</text>
<text x="931" y="87">1</text>
<text x="941" y="88">CASTER</text>
<text x="987" y="88">MACMASTER CARR 1 INCH</text>
<text x="1063" y="88">ABS PLASTIC</text>
<text x="987" y="93">RUBBER WHEEL</text>
<text x="915" y="99">9</text>
<text x="931" y="99">4</text>
<text x="941" y="99">ALUMINUM TUBE 1</text>
<text x="987" y="99">AL TUBE 6061 1 X 1 X .12</text>
<text x="1063" y="99">ALUMINUM 6061</text>
<text x="941" y="104">INCH</text>
<text x="914" y="110">10</text>
<text x="931" y="110">1</text>
<text x="941" y="110">SUPPORT</text>
<text x="987" y="110">AL TUBE 1 X 1 X .12 WL</text>
<text x="1063" y="110">ALUMINUM 6061</text>
<text x="914" y="116">11</text>
<text x="931" y="116">1</text>
<text x="941" y="117">TOP PLATE 2</text>
<text x="987" y="117">PETG FILAMENT</text>
<text x="1063" y="117">ABS PLASTIC</text>
<text x="914" y="123">12</text>
<text x="931" y="123">1</text>
<text x="941" y="123">PAN AND TILT</text>
<text x="987" y="123">AMAZON PN TBD</text>
<text x="1063" y="123">STEEL</text>
<text x="914" y="130">14</text>
<text x="931" y="130">1</text>
<text x="941" y="130">HCSR04</text>
<text x="1063" y="130">ABS PLASTIC</text>
<text x="914" y="136">15</text>
<text x="931" y="136">1</text>
<text x="941" y="137">NEXIGO CAMERA</text>
<text x="1063" y="137">ABS PLASTIC</text>
<text x="914" y="143">16</text>
<text x="931" y="143">1</text>
<text x="941" y="143">7INCH HEAD</text>
<text x="987" y="143">PETG FILAMENT</text>
<text x="1063" y="143">ABS PLASTIC</text>
<text x="914" y="149">18</text>
<text x="931" y="149">1</text>
<text x="941" y="150">AURA SPEAKER</text>
<text x="1063" y="150">ABS PLASTIC</text>
<text x="914" y="156">19</text>
<text x="931" y="156">1</text>
<text x="941" y="156">RESPEAKER MIC-3D</text>
<text x="941" y="161">V2.0</text>
<text x="1063" y="156">STEEL</text>
<text x="914" y="167">20</text>
<text x="931" y="167">1</text>
<text x="941" y="168">CAMERA BRACKET</text>
<text x="1063" y="168">ABS PLASTIC</text>
<text x="914" y="174">21</text>
<text x="931" y="174">1</text>
<text x="941" y="174">SPEAKER BRACKET</text>
<text x="987" y="174">PETG FILAMENT</text>
<text x="1063" y="174">ABS PLASTIC</text>
<text x="914" y="181">24</text>
<text x="931" y="181">1</text>
<text x="941" y="181">SHELF</text>
<text x="987" y="181">PETG FILAMENT</text>
<text x="1063" y="181">ABS PLASTIC</text>
<text x="914" y="187">25</text>
<text x="931" y="187">1</text>
<text x="941" y="187">COUNTERWEIGHT</text>
<text x="987" y="187">PETG FILAMENT/ STEEL WASHER</text>
<text x="1063" y="187">ABS PLASTIC</text>
<text x="987" y="193">INSIDE</text>
<text x="914" y="199">27</text>
<text x="931" y="199">1</text>
<text x="941" y="199">MIDBODY SUPPORT</text>
<text x="987" y="199">PETG FILAMENT</text>
<text x="1063" y="199">ABS PLASTIC</text>
<text x="914" y="205">28</text>
<text x="931" y="205">1</text>
<text x="941" y="205">CASTER SUPPORT</text>
<text x="987" y="205">1 X 1 X .12 AL TUBE</text>
<text x="1063" y="205">ALUMINUM 6061</text>
<text x="914" y="212">29</text>
<text x="931" y="212">1</text>
<text x="941" y="212">CASTER</text>
<text x="987" y="212">1 X 1 X .12 AL TUBE</text>
<text x="1063" y="212">ALUMINUM 6061</text>
<text x="941" y="217">SUPPORT(MIRROR)</text>
<text x="914" y="224">31</text>
<text x="931" y="224">1</text>
<text x="941" y="224">RIGHT-BIO-INSPIRE</text>
<text x="1063" y="224">STEEL</text>
<text x="941" y="229">D-ARM-ADVANCED</text>
<text x="914" y="235">32</text>
<text x="931" y="235">1</text>
<text x="941" y="236">GRIPPER_W_FORCE</text>
<text x="1063" y="236">STEEL</text>
<text x="941" y="241">_SENSOR_RIGHT</text>
<text x="914" y="247">33</text>
<text x="931" y="247">1</text>
<text x="941" y="248">SHOULDER_MIDBOD</text>
<text x="987" y="248">PETG</text>
<text x="1063" y="248">ABS PLASTIC</text>
<text x="941" y="253">Y_IF</text>
<text x="914" y="259">34</text>
<text x="931" y="259">3</text>
<text x="941" y="260">LBRACKET</text>
<text x="1063" y="260">ABS PLASTIC</text>
<text x="914" y="266">35</text>
<text x="929" y="266">14</text>
<text x="941" y="266">90064A330_EXTERN</text>
<text x="987" y="266">#8 STEEL SHEET METAL SCREW</text>
<text x="1063" y="266">STEEL</text>
<text x="941" y="271">AL HEX HEAD</text>
<text x="941" y="282">FOR METAL</text>
<text x="941" y="277">DRILLING SCREWS</text>
<text x="914" y="288">36</text>
<text x="931" y="288">6</text>
<text x="941" y="288">90128A121_ZINC-PL</text>
<text x="987" y="288">#8 SHEET METAL SCREW</text>
<text x="1063" y="288">ABS PLASTIC</text>
<text x="941" y="293">ATED ALLOY STEEL</text>
<text x="941" y="298">SOCKET HEAD</text>
<text x="941" y="303">SCREW</text>
<text x="914" y="309">37</text>
<text x="931" y="309">1</text>
<text x="941" y="309">EMERGENCYSTOPD</text>
<text x="1063" y="309">STEEL</text>
<text x="941" y="315">UMMY</text>
<text x="914" y="320">38</text>
<text x="931" y="320">1</text>
<text x="941" y="321">ROCKER POWER</text>
<text x="1063" y="321">ABS PLASTIC</text>
<text x="941" y="326">SWITCH</text>
<text x="914" y="332">39</text>
<text x="931" y="332">1</text>
<text x="941" y="332">JETSON</text>
<text x="941" y="337">NANO_FIXED</text>
<text x="914" y="344">40</text>
<text x="931" y="344">2</text>
<text x="941" y="344">SHELF2</text>
<text x="987" y="344">PETG</text>
<text x="1063" y="344">ABS PLASTIC</text>
<text x="914" y="350">41</text>
<text x="931" y="350">3</text>
<text x="941" y="351">BUS BOX</text>
<text x="987" y="351">PN TBD</text>
<text x="1063" y="351">ABS PLASTIC</text>
<text x="914" y="357">42</text>
<text x="931" y="357">1</text>
<text x="941" y="357">POWER</text>
<text x="987" y="357">BUCK CONVERTER PN TBD</text>
<text x="1063" y="357">ABS PLASTIC</text>
<text x="941" y="363">CONVERTER</text>
<text x="914" y="368">45</text>
<text x="931" y="368">1</text>
<text x="941" y="369">595410 ASSEMBLY</text>
<text x="987" y="369">4 INCH WHEEL/ SERVO CITY</text>
<text x="914" y="375">46</text>
<text x="931" y="375">1</text>
<text x="941" y="375">A1 LIDAR</text>
<text x="987" y="375">A1 LIDAR/ SLAMTEC</text>
<text x="1063" y="375">ABS PLASTIC</text>
<text x="914" y="382">47</text>
<text x="931" y="382">1</text>
<text x="941" y="382">ROBERTA2_DAKOTA</text>
<text x="987" y="382">23 AMP-HR, 12 V, LIPO BATTERY,</text>
<text x="1063" y="382">ABS PLASTIC</text>
<text x="941" y="387">23 AH BATTERY</text>
<text x="987" y="387">DAKOTA LITHIUM</text>
<text x="914" y="393">48</text>
<text x="931" y="393">1</text>
<text x="941" y="393">ARDUINO MEGA</text>
<text x="987" y="393">ARDUINO MEGA 2560</text>
<text x="1063" y="393">ABS PLASTIC</text>
<text x="914" y="400">49</text>
<text x="931" y="400">1</text>
<text x="941" y="400">CYTRON</text>
<text x="987" y="400">SMARTDRIVE DUO 10, MDDS10,</text>
<text x="1063" y="400">ABS PLASTIC</text>
<text x="941" y="405">CONTROLLER</text>
<text x="987" y="405">CYTRON TECH</text>
<text x="914" y="411">51</text>
<text x="931" y="411">2</text>
<text x="941" y="411">96110A024_NYLON 6</text>
<text x="1063" y="411">ABS PLASTIC</text>
<text x="941" y="416">6 FEMALE</text>
<text x="941" y="421">THREADED ROUND</text>
<text x="941" y="427">STANDOFF</text>
<text x="914" y="432">52</text>
<text x="931" y="432">1</text>
<text x="941" y="433">DRIVE MOTOR</text>
<text x="987" y="433">ROBOT ZONE #638280 /NE12</text>
<text x="987" y="438">ENCODER/ SERVO CITY</text>
<text x="1063" y="433">ABS PLASTIC</text>
<text x="914" y="444">53</text>
<text x="931" y="444">1</text>
<text x="941" y="444">555176 ASSEMBLY</text>
<text x="987" y="444">MOTOR CLAMP/ SERVO CITY</text>
<text x="914" y="450">54</text>
<text x="931" y="450">2</text>
<text x="941" y="451">95462A031_MEDIUM-</text>
<text x="941" y="456">STRENGTH STEEL</text>
<text x="987" y="451">.375 INCH STEEL CASTER NUT</text>
<text x="1063" y="451">STEEL</text>
<text x="941" y="461">HEX NUT</text>
<text x="914" y="467">55</text>
<text x="931" y="467">1</text>
<text x="941" y="467">92147A031_316</text>
<text x="1063" y="467">ABS PLASTIC</text>
<text x="941" y="472">STAINLESS STEEL</text>
<text x="941" y="477">SPLIT LOCK</text>
<text x="941" y="482">WASHER</text>
<text x="914" y="488">56</text>
<text x="931" y="488">2</text>
<text x="941" y="489">90107A127_316</text>
<text x="1063" y="489">ABS PLASTIC</text>
<text x="941" y="494">STAINLESS STEEL</text>
<text x="941" y="499">WASHER</text>
<text x="208" y="506">Drawing Notes:</text>
<text x="914" y="505">57</text>
<text x="931" y="505">1</text>
<text x="941" y="505">BATTERY SPPT</text>
<text x="987" y="505">1 X 1 X .06 WALL AL ANGLE</text>
<text x="1063" y="505">ALUMINUM 6061</text>
<text x="208" y="511">1. Shelves currently held in place with duct tape.</text>
<text x="914" y="511">58</text>
<text x="931" y="511">1</text>
<text x="941" y="512">BATTERY SPPT2</text>
<text x="987" y="512">1 X 1 .06 WL AL ANGLE</text>
<text x="1063" y="512">ALUMINUM 6061</text>
<text x="209" y="522">3. Many components such as the drive assembly on shown only on one side to reduce model size.</text>
<text x="209" y="517">2. Fasteners and some details for arm can be found on Reachy site.</text>
<text x="914" y="518">59</text>
<text x="931" y="518">1</text>
<text x="941" y="518">TOP CROSS PIECE</text>
<text x="987" y="518">1 X 1 X .12 WL AL TUBE</text>
<text x="1063" y="518">ALUMINUM 6061</text>
<text x="209" y="527">4. Only some fasteners are shown to represent the assembly.</text>
<text x="209" y="532">5. Item 35 screws have a protective cover where they protrude to protect cabling.</text>
<text x="975" y="824">E</text>
<text x="1020" y="822">FRED2022-A-1</text>
<text x="987" y="831">1:4</text>
<text x="1072" y="831">1/1</text>
</g>
<g font-size="3.5">
<text x="973" y="773">PROJECT</text>
<text x="973" y="789">TITLE</text>
<text x="906" y="818">APPROVED</text>
<text x="972" y="818">SIZE</text>
<text x="991" y="818">CODE</text>
<text x="1014" y="818">DWG NO</text>
<text x="1091" y="818">REV</text>
<text x="906" y="825">CHECKED</text>
<text x="906" y="831">DRAWN</text>
<text x="927" y="831">Joe Bufkin</text>
<text x="956" y="831">7/1/2022</text>
<text x="973" y="831">SCALE</text>
<text x="1007" y="831">WEIGHT</text>
<text x="1058" y="831">SHEET</text>
</g>
</svg>
